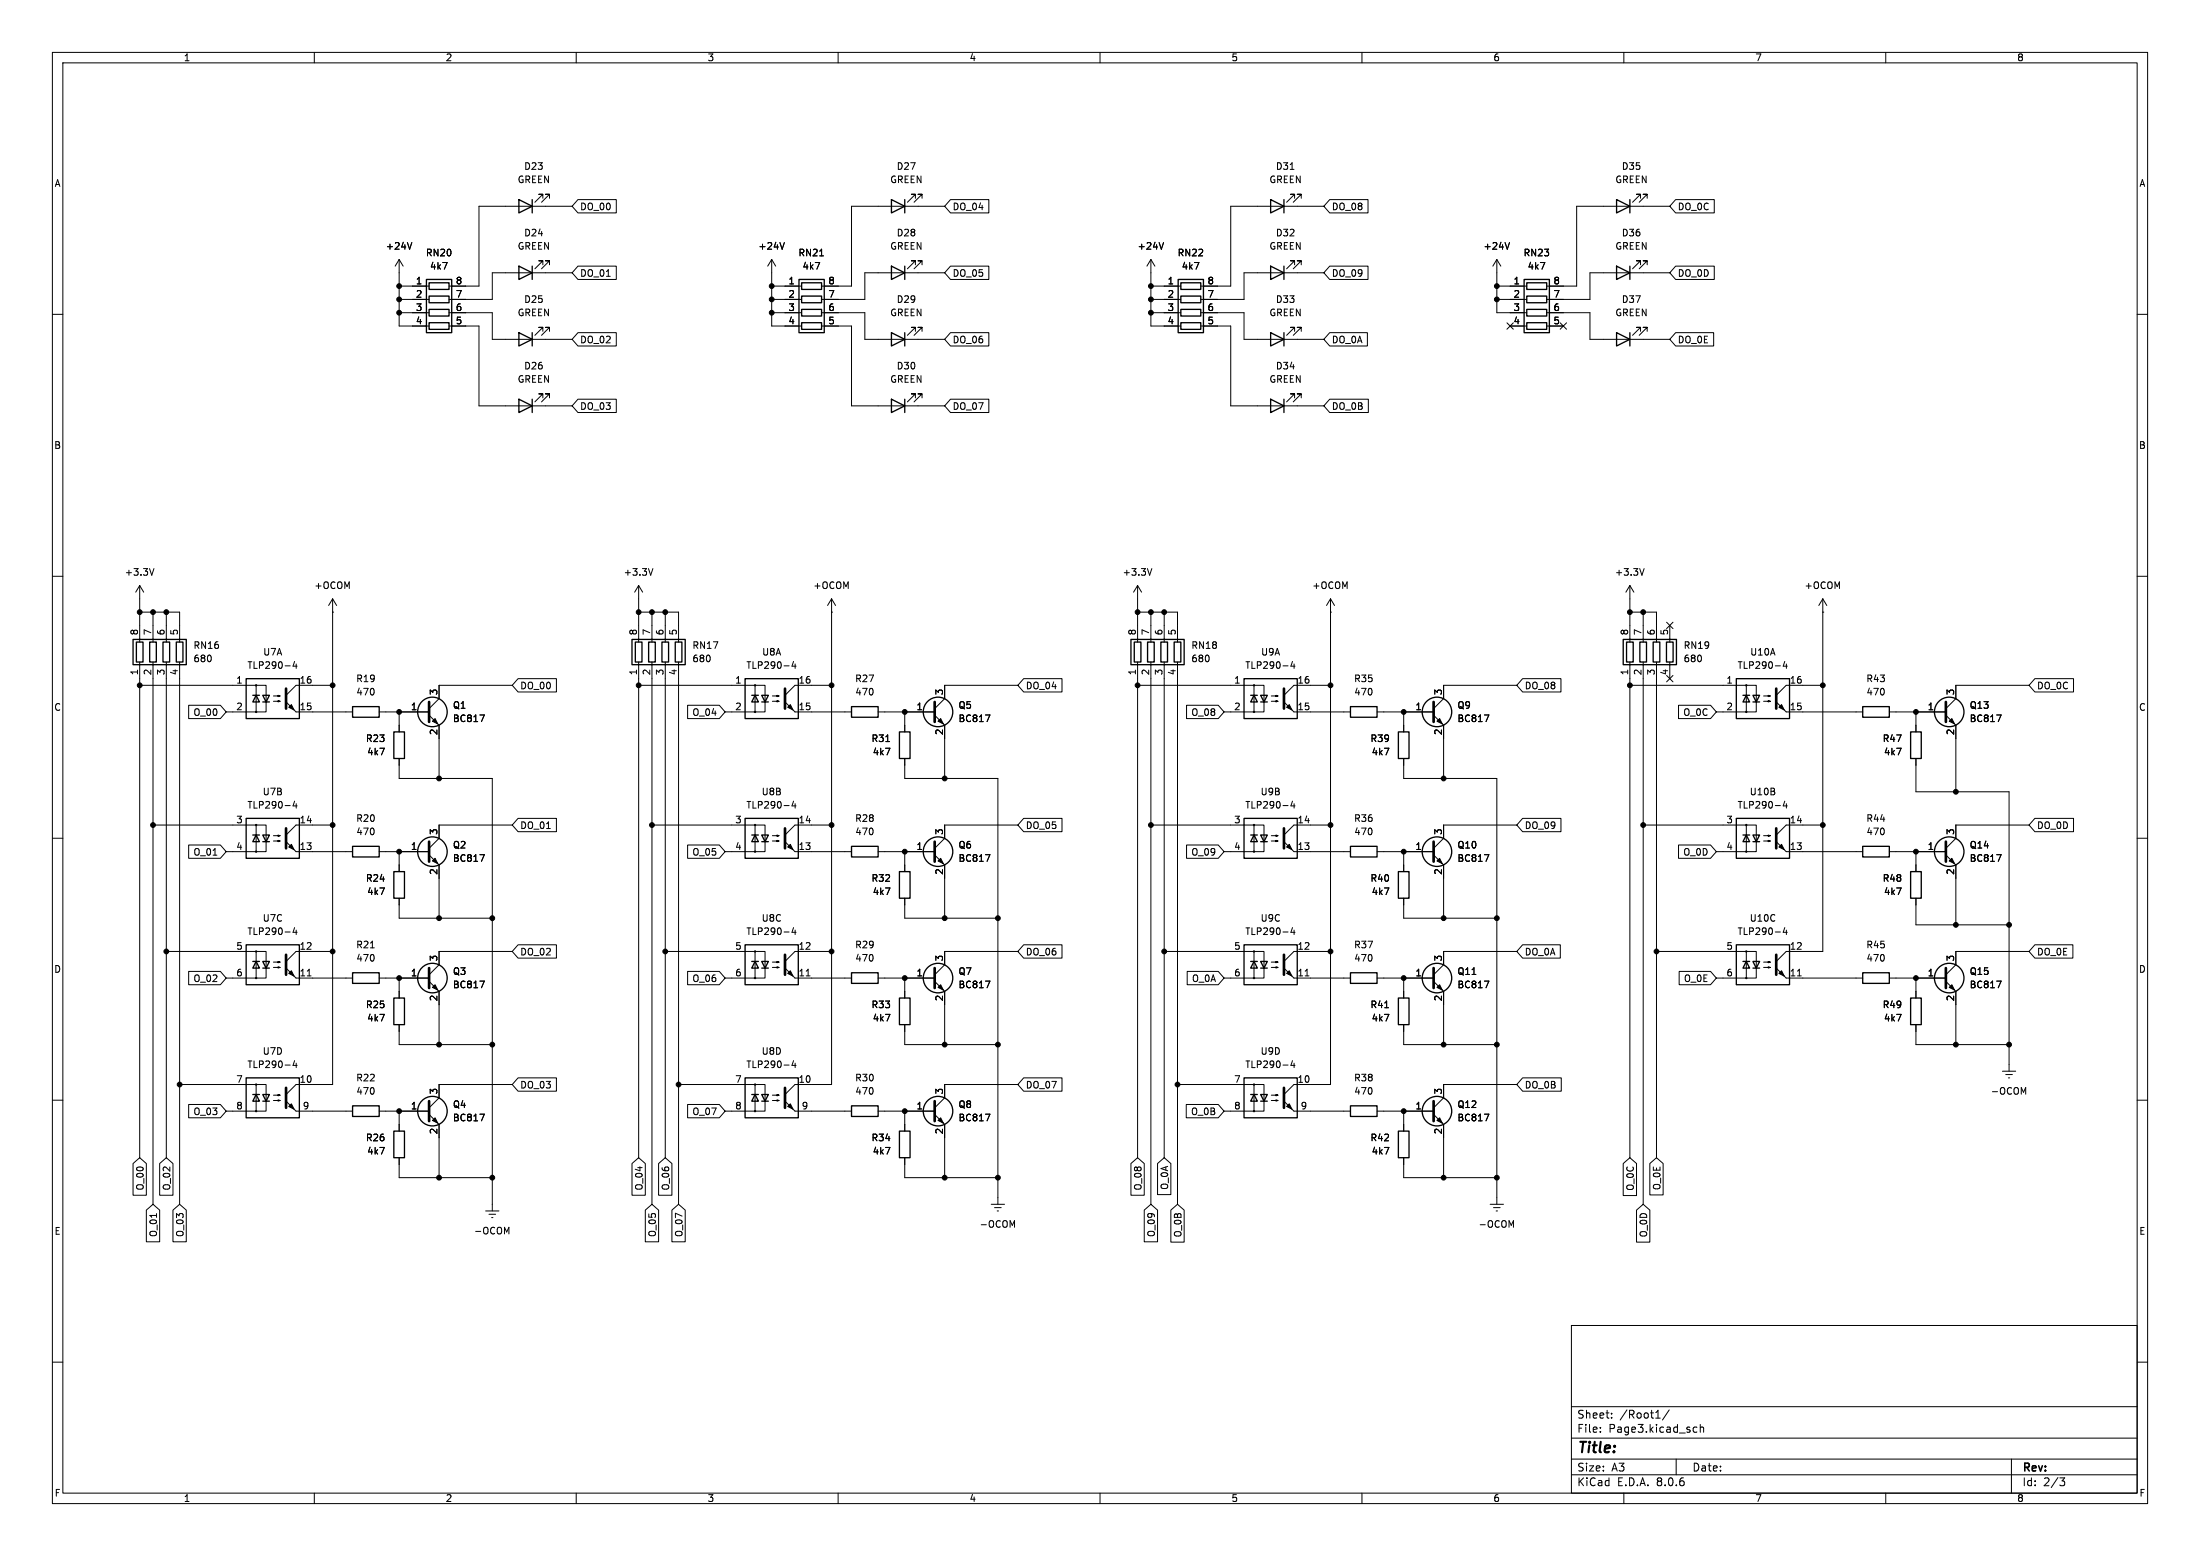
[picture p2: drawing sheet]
<svg xmlns="http://www.w3.org/2000/svg" width="420mm" height="297mm" viewBox="0 0 420 297" stroke-linecap="round" stroke-linejoin="round" font-family="sans-serif">
<g fill="none" stroke="#000" stroke-width=".19">
<path d="M10 10h400v277h-400zM12 12h396v273h-396zM60 10v2M110 10v2M160 10v2M210 10v2M260 10v2M310 10v2M360 10v2M103.6 37.8v-.7h-.7h.7l-1.5 1.5M104.9 37.8v-.7h-.8h.8l-1.5 1.5M109.2 39.4h-17.8v15.2h-5.7"/>
<path d="M110.3 38.1h7.4v2.5h-7.4l-1.1-1.2zM174.8 37.8v-.7h-.8h.8l-1.6 1.5M176 37.8v-.7h-.7h.7l-1.5 1.5M180.3 39.4h-17.7v15.2h-5.8M181.5 38.1h7.3v2.5h-7.3l-1.2-1.2zM246.3 32.3h.7M247.1 37.8v-.7h-.7h.7l-1.5 1.5M248.4 37.8v-.7h-.8h.8l-1.5 1.5M252.7 39.4h-17.8v15.2h-5.7M253.8 38.1h7.4v2.5h-7.4l-1.1-1.2zM313.2 37.8v-.7h-.8h.8l-1.5 1.5M314.5 37.8v-.7h-.8h.8l-1.6 1.5"/>
<path d="M318.8 39.4h-17.8v15.2h-5.7M319.9 38.1h7.4v2.5h-7.4l-1.1-1.2zM10 60h2M76.2 49.5v12.7h5.7M76.2 54.6h5.7M76.2 57.2h5.7M76.2 59.7h5.7M76.2 49.5l-.8 1.3M76.2 49.5l.8 1.3M78.6 46.3l-.4 1.3M85.7 59.7h8.3v5.1h15.2M103.6 50.5v-.7h-.7h.7l-1.5 1.5"/>
<path d="M104.9 50.5v-.7h-.8h.8l-1.5 1.5M109.2 52.1h-15.2v5.1h-8.3M110.3 50.8h7.4v2.5h-7.4l-1.1-1.2zM147.3 54.6h5.7M147.3 57.2h5.7M147.3 59.7h5.7M147.3 49.5v12.7h5.7M147.3 49.5l-.7 1.3M147.3 49.5l.8 1.3M149.7 46.3l-.4 1.3M156.5 48.8h.7M156.8 59.7h8.3v5.1h15.2"/>
<path d="M174.8 50.5v-.7h-.8h.8l-1.6 1.5M176 50.5v-.7h-.7h.7l-1.5 1.5M180.3 52.1h-15.2v5.1h-8.3M181.5 50.8h7.3v2.5h-7.3l-1.2-1.2zM219.7 54.6h5.7M219.7 57.2h5.7M219.7 59.7h5.7M219.7 49.5v12.7h5.7M219.7 49.5l-.8 1.3M219.7 49.5l.8 1.3M222.1 46.3l-.4 1.3M229.2 59.7h8.3v5.1h15.2"/>
<path d="M247.1 50.5v-.7h-.7h.7l-1.5 1.5M248.4 50.5v-.7h-.8h.8l-1.5 1.5M252.7 52.1h-15.2v5.1h-8.3M253.8 50.8h7.4v2.5h-7.4l-1.1-1.2zM285.7 49.5v10.2h5.8M285.7 54.6h5.8M285.7 57.2h5.8M285.7 49.5l-.7 1.3M285.7 49.5l.8 1.3M288.2 46.3l-.5 1.3M295.3 59.7h8.2v5.1h15.3M313.2 50.5v-.7h-.8h.8l-1.5 1.5"/>
<path d="M314.5 50.5v-.7h-.8h.8l-1.6 1.5M318.8 52.1h-15.3v5.1h-8.2M319.9 50.8h7.4v2.5h-7.4l-1.1-1.2zM408 60h2M85.7 62.2h5.7v15.3h17.8M103.6 63.2v-.7h-.7h.7l-1.5 1.5M103.6 75.9v-.7h-.7h.7l-1.5 1.5M104.9 63.2v-.7h-.8h.8l-1.5 1.5M104.9 75.9v-.7h-.8h.8l-1.5 1.5M110.3 76.2h7.4v2.5h-7.4l-1.1-1.2zM110.3 63.5h7.4v2.5h-7.4l-1.1-1.2zM156.8 62.2h5.8v15.3h17.7"/>
<path d="M174.8 63.2v-.7h-.8h.8l-1.6 1.5M174.8 75.9v-.7h-.8h.8l-1.6 1.5M176 63.2v-.7h-.7h.7l-1.5 1.5M176 75.9v-.7h-.7h.7l-1.5 1.5M181.5 63.5h7.3v2.5h-7.3l-1.2-1.2zM181.5 76.2h7.3v2.5h-7.3l-1.2-1.2zM229.2 62.2h5.7v15.3h17.8M247.1 63.2v-.7h-.7h.7l-1.5 1.5M247.1 75.9v-.7h-.7h.7l-1.5 1.5M248.4 63.2v-.7h-.8h.8l-1.5 1.5M248.4 75.9v-.7h-.8h.8l-1.5 1.5M253.8 63.5h7.2v2.5h-7.2l-1.1-1.2z"/>
<path d="M253.8 76.2h7.4v2.5h-7.4l-1.1-1.2zM287.7 61.6l1.2 1.2M288.3 62.2h3.2M288.9 61.6l-1.2 1.2M295.3 62.2h3.1M297.8 61.6l1.3 1.2M299.1 61.6l-1.3 1.2M313.2 63.2v-.7h-.8h.8l-1.5 1.5M314.5 63.2v-.7h-.8h.8l-1.6 1.5M319.9 63.5h7.2v2.5h-7.2l-1.1-1.2zM10 110h2M26.7 111.8v10.8"/>
<path d="M26.7 116.8h7.6v5.8M26.7 111.8l-.8 1.2M26.7 111.8l.7 1.2M29.2 116.8v5.8M29.4 108.5l-.4 1.3M31.7 116.8v5.8M63.5 116.8h.1M63.5 114.3v92.7h-7l-1.9 1.9M63.5 114.3l-.8 1.3M63.5 114.3l.8 1.3M121.9 111.8v10.8M121.9 116.8h7.6v5.8"/>
<path d="M121.9 111.8l-.7 1.2M121.9 111.8l.8 1.2M124.5 116.8v5.8M124.6 108.5l-.4 1.3M127 116.8v5.8M158.7 116.8h.1M158.7 114.3v92.7h-6.9l-1.9 1.9M158.7 114.3l-.7 1.3M158.7 114.3l.8 1.3M217.2 111.8l-.8 1.2M217.2 111.8v10.8M217.2 111.8l.7 1.2"/>
<path d="M217.2 116.8h7.6v5.8M219.7 116.8v5.8M219.9 108.5l-.4 1.3M222.2 116.8v5.8M254 116.8h.1M254 114.3v92.7h-7l-1.9 1.9M254 114.3l-.8 1.3M254 114.3l.8 1.3M311.1 111.8v10.8M311.1 116.8h5.1v5.8M311.1 111.8l-.7 1.2M311.1 111.8l.8 1.2"/>
<path d="M313.7 116.8v5.8M313.9 108.5l-.5 1.3M318.2 118.8l1.2 1.2M318.8 119.4v3.2M319.4 118.8l-1.2 1.2M348 116.8h.1M348 114.3v67.3h-7l-1.9 1.9M348 114.3l-.8 1.3M348 114.3l.7 1.3M408 110h2M26.7 130.8h24.1v5.1h-7.6M26.7 126.4v94.6"/>
<path d="M29.2 126.4v103.5M31.7 126.4v94.6M34.3 126.4v103.5M36 134.6h6.1l1.1 1.3-1.1 1.3h-6.1zM48.9 130.8v5.1M52.2 133.9h1.3l-.4 .1v-.3l.4 .2M52.2 132.8h1.3l-.4 .2v-.3l.4 .1M56.2 126.2l-.3 1h.8M56.5 135.9h10.8M56.5 126.7v.9M63.5 130.8h-7l-1.9 1.9M72.4 135.9h9.5"/>
<path d="M76.2 135.9v3.8M81.9 136.5l1.9 1.9v10.2M91.6 136.5h.9l-.6 1.2M97.8 130.8h-14v2.6l-1.9 1.9M98.9 129.5h7.3v2.6h-7.3l-1.1-1.3zM121.9 130.8h24.1v5.1h-7.6M121.9 126.4v94.6M124.5 126.4v103.5M127 126.4v94.6M129.5 126.4v103.5M131.3 134.6h6l1.1 1.3-1.1 1.3h-6zM144.1 130.8v5.1"/>
<path d="M147.4 133.9h1.3l-.4 .1v-.3l.4 .2M147.4 132.8h1.3l-.4 .2v-.3l.4 .1M151.5 126.2l-.3 1h.8M151.8 135.9h10.8M151.8 126.7v.9M158.7 130.8h-6.9l-1.9 1.9M167.6 135.9h10.8M172.7 135.9v3.8M178.4 136.5l1.9 1.9v10.2M188.1 136.5h.9l-.6 1.2M194.3 130.8h-14v2.6l-1.9 1.9M195.4 129.5h7.3v2.6h-7.3l-1.1-1.3z"/>
<path d="M217.2 130.8h24.1v5.1h-7.6M217.2 126.4v94.6M219.7 126.4v103.5M222.2 126.4v94.6M224.8 126.4v103.5M226.5 134.6h6.1l1.1 1.3-1.1 1.3h-6.1zM239.4 130.8v5.1M242.7 133.9h1.3l-.4 .1v-.3l.4 .2M242.7 132.8h1.3l-.4 .2v-.3l.4 .1M246.7 126.2l-.3 1h.8M247 135.9h10.8M247 126.7v.9"/>
<path d="M254 130.8h-7l-1.9 1.9M262.9 135.9h10.8M268 135.9v3.8M273.7 136.5l1.9 1.9v10.2M283.4 136.5h.8l-.5 1.2M289.6 130.8h-14v2.6l-1.9 1.9M290.7 129.5h7.3v2.6h-7.3l-1.1-1.3zM311.1 130.8h24.2v5.1h-7.6M311.1 126.4v94.6M313.7 126.4v103.5M316.2 126.4v94.6M318.2 128.9l1.2 1.2"/>
<path d="M318.8 126.4v3.1M319.4 128.9l-1.2 1.2M320.4 134.6h6.1l1.2 1.3-1.2 1.3h-6.1zM333.4 130.8v5.1M336.7 133.9h1.2l-.3 .1v-.3l.3 .2M336.7 132.8h1.2l-.3 .2v-.3l.3 .1M340.7 126.2l-.3 1h.8M341 135.9h14.6M341 126.7v.9M348 130.8h-7l-1.9 1.9M360.7 135.9h10.8M365.8 135.9v3.8"/>
<path d="M371.5 136.5l1.9 1.9v12.7M381.2 136.5h.8l-.5 1.2M387.3 130.8h-13.9v2.6l-1.9 1.9M388.5 129.5h7.3v2.6h-7.3l-1.2-1.3zM10 160h2M29.2 157.5h21.6v5.1h-7.6M48.9 157.5v5.1M52.2 159.5h1.3l-.4 .1v-.2l.4 .1M56.2 152.9l-.3 .9h.8M56.5 153.4v.8M63.5 157.5h-7l-1.9 1.9M76.2 144.8v3.8h17.8v82.5"/>
<path d="M97.8 157.5h-14v2.5l-1.9 1.9M98.9 156.2h7.3v2.6h-7.3l-1.1-1.3zM124.5 157.5h21.5v5.1h-7.6M144.1 157.5v5.1M147.4 159.5h1.3l-.4 .1v-.2l.4 .1M151.5 152.9l-.3 .9h.8M151.8 153.4v.8M158.7 157.5h-6.9l-1.9 1.9M169.1 141.5h.7M172.7 144.8v3.8h17.8v81.3M194.3 157.5h-14v2.5l-1.9 1.9M195.4 156.2h7.3v2.6h-7.3l-1.1-1.3z"/>
<path d="M219.7 157.5h21.6v5.1h-7.6M239.4 157.5v5.1M242.7 159.5h1.3l-.4 .1v-.2l.4 .1M246.7 152.9l-.3 .9h.8M247 153.4v.8M254 157.5h-7l-1.9 1.9M268 144.8v3.8h17.7v81.3M289.6 157.5h-14v2.5l-1.9 1.9M290.7 156.2h7.3v2.6h-7.3l-1.1-1.3zM313.7 157.5h21.6v5.1h-7.6M333.4 157.5v5.1M336.7 159.5h1.2l-.3 .1v-.2l.3 .1"/>
<path d="M340.7 152.9l-.3 .9h.8M341 153.4v.8M348 157.5h-7l-1.9 1.9M365.8 144.8v6.3h17.7v53.4M387.3 157.5h-13.9v2.5l-1.9 1.9M388.5 156.2h7.3v2.6h-7.3l-1.2-1.3zM408 160h2M36 161.3h6.1l1.1 1.3-1.1 1.2h-6.1zM52.2 160.5h1.3l-.4 .2v-.3l.4 .1M56.2 177l-.3 1h.8M56.5 162.6h10.8M56.5 177.5v.9"/>
<path d="M72.4 162.6h9.5M76.2 162.6v3.8M76.2 171.5v3.8h17.8M81.9 163.2l1.9 1.9v10.2M91.6 163.1h.9l-.6 1.3M131.3 161.3h6l1.1 1.3-1.1 1.2h-6zM147.4 160.5h1.3l-.4 .2v-.3l.4 .1M151.5 177l-.3 1h.8M151.8 162.6h10.8M151.8 177.5v.9M167.6 162.6h10.8M172.7 162.6v3.8"/>
<path d="M172.7 171.5v3.8h17.8M178.4 163.2l1.9 1.9v10.2M188.1 163.1h.9l-.6 1.3M226.5 161.3h6.1l1.1 1.3-1.1 1.2h-6.1zM242.7 160.5h1.3l-.4 .2v-.3l.4 .1M246.7 177l-.3 1h.8M247 162.6h10.8M247 177.5v.9M262.9 162.6h10.8M268 162.6v3.8M268 171.5v3.8h17.7M273.7 163.2l1.9 1.9v10.2"/>
<path d="M283.4 163.1h.8l-.5 1.3M320.4 161.3h6.1l1.2 1.3-1.2 1.2h-6.1zM336.7 160.5h1.2l-.3 .2v-.3l.3 .1M340.7 177l-.3 1h.8M341 162.6h14.6M341 177.5v.9M360.7 162.6h10.8M365.8 162.6v3.8M365.8 171.5v5h17.7M371.5 163.2l1.9 1.9v11.4M381.2 163.1h.8l-.5 1.3M31.7 181.6h19.1v5.1h-7.6"/>
<path d="M36 185.4h6.1l1.1 1.3-1.1 1.3h-6.1zM48.9 181.6v5.1M52.2 184.7h1.3l-.4 .1v-.3l.4 .2M52.2 183.6h1.3l-.4 .2v-.3l.4 .1M56.5 186.7h10.8M58.7 186.3h.7M63.5 181.6h-7l-1.9 1.9M70.7 180.9h.8M72.4 186.7h9.5M76.2 186.7v3.8M76.2 195.6v3.8h17.8M81.9 187.3l1.9 1.9v10.2"/>
<path d="M91.6 187.3h.9l-.6 1.2M97.8 181.6h-14v2.6l-1.9 1.9M98.9 180.3h7.3v2.6h-7.3l-1.1-1.3zM127 181.6h19v5.1h-7.6M131.3 185.4h6l1.1 1.3-1.1 1.3h-6zM144.1 181.6v5.1M147.4 184.7h1.3l-.4 .1v-.3l.4 .2M147.4 183.6h1.3l-.4 .2v-.3l.4 .1M151.8 186.7h10.8M153.9 186.3h.7M158.7 181.6h-6.9l-1.9 1.9M167.6 186.7h10.8"/>
<path d="M172.7 186.7v3.8M172.7 195.6v3.8h17.8M178.4 187.3l1.9 1.9v10.2M188.1 187.3h.9l-.6 1.2M194.3 181.6h-14v2.6l-1.9 1.9M195.4 180.3h7.3v2.6h-7.3l-1.1-1.3zM222.2 181.6h19.1v5.1h-7.6M226.6 185.4h6l1.1 1.3-1.1 1.3h-6zM239.4 181.6v5.1M242.7 184.7h1.3l-.4 .1v-.3l.4 .2M242.7 183.6h1.3l-.4 .2v-.3l.4 .1M247 186.7h10.8"/>
<path d="M249.2 186.3h.7M254 181.6h-7l-1.9 1.9M262.9 186.7h10.8M264.4 192.3h.7M268 186.7v3.8M268 195.6v3.8h17.7M273.7 187.3l1.9 1.9v10.2M283.4 187.3h.8l-.5 1.2M289.6 181.6h-14v2.6l-1.9 1.9M290.7 180.3h7.2v2.6h-7.2l-1.1-1.3zM316.2 181.6h19.1v5.1h-7.6M320.6 185.4h5.9l1.2 1.3-1.2 1.3h-5.9z"/>
<path d="M333.4 181.6v5.1M336.7 184.7h1.2l-.3 .1v-.3l.3 .2M336.7 183.6h1.2l-.3 .2v-.3l.3 .1M341 186.7h14.6M343.1 186.3h.8M360.7 186.7h10.8M365.8 186.7v3.8M365.8 195.6v3.8h17.7M371.5 187.3l1.9 1.9v10.2M381.2 187.3h.8l-.5 1.2M387.3 181.6h-13.9v2.6l-1.9 1.9M388.5 180.3h7.2v2.6h-7.2l-1.2-1.3z"/>
<path d="M10 210h2M34.3 207h16.5v5.1h-7.6M36 210.8h6.1l1.1 1.3-1.1 1.3h-6.1zM48.9 207v5.1M52.2 210.1h1.3l-.4 .1v-.3l.4 .2M52.2 209h1.3l-.4 .2v-.3l.4 .1M56.2 202.4l-.3 1h.8M56.5 212.1h10.8M56.5 202.9v.9M72.4 212.1h9.5M76.2 212.1v3.8M81.9 212.7l1.9 1.9v10.2"/>
<path d="M91.6 212.7h.9l-.6 1.2M97.8 207h-14v2.6l-1.9 1.9M98.9 205.7h7.3v2.6h-7.3l-1.1-1.3zM129.5 207h16.5v5.1h-7.6M131.3 210.8h6l1.1 1.3-1.1 1.3h-6zM144.1 207v5.1M147.4 210.1h1.3l-.4 .1v-.3l.4 .2M147.4 209h1.3l-.4 .2v-.3l.4 .1M151.5 202.4l-.3 1h.8M151.8 212.1h10.8M151.8 202.9v.9M167.6 212.1h10.8"/>
<path d="M172.7 212.1v3.8M178.4 212.7l1.9 1.9v10.2M188.1 212.7h.9l-.6 1.2M194.3 207h-14v2.6l-1.9 1.9M195.4 205.7h7.3v2.6h-7.3l-1.1-1.3zM224.8 207h16.5v5.1h-7.6M226.5 210.8h6.1l1.1 1.3-1.1 1.3h-6.1zM239.4 207v5.1M242.7 210.1h1.3l-.4 .1v-.3l.4 .2M242.7 209h1.3l-.4 .2v-.3l.4 .1M246.7 202.4l-.3 1h.8M247 212.1h10.8"/>
<path d="M247 202.9v.9M262.9 212.1h10.8M268 212.1v3.8M273.7 212.7l1.9 1.9v10.2M283.4 212.7h.8l-.5 1.2M289.6 207h-14v2.6l-1.9 1.9M290.7 205.7h7.4v2.6h-7.4l-1.1-1.3zM382.3 204.5h2.5M382.9 205.1h1.3M383.4 205.7h.3M386.3 208.5l.4-.9v1.3M408 210h2"/>
<path d="M25.4 222.1l1.3-1.1 1.2 1.1v6h-2.5zM27.9 231l1.3-1.1 1.3 1.1v6h-2.6zM30.5 222.1l1.2-1.1 1.3 1.1v6h-2.5zM33 231l1.3-1.1 1.3 1.1v6h-2.6zM76.2 221v3.8h17.8M92.7 231.1h2.5M93.3 231.8h1.3M93.9 232.4h.2M96.7 235.2l.5-.9v1.2M120.6 222.1l1.3-1.1 1.3 1.1v6h-2.6zM123.2 231l1.3-1.1 1.2 1.1v6h-2.5zM125.7 222.1l1.3-1.1 1.3 1.1v6h-2.6z"/>
<path d="M128.3 231l1.2-1.1 1.3 1.1v6h-2.5zM172.7 221v3.8h17.8M189.2 229.9h2.6M189.9 230.5h1.2M190.4 231.1h.2M193.3 233.9l.4-.9v1.3M215.9 222.1l1.3-1.1 1.2 1.1v6h-2.5zM218.4 231l1.3-1.1 1.3 1.1v6h-2.6zM221 222.1l1.2-1.1 1.3 1.1v5.9h-2.5zM223.5 231l1.3-1.1 1.3 1.1v6.1h-2.6zM268 221v3.8h17.7M284.5 229.9h2.5"/>
<path d="M285.1 230.5h1.3M285.6 231.1h.3M288.5 233.9l.4-.9v1.3M309.9 222.1l1.2-1.1 1.3 1.1v6.1h-2.5zM312.4 231l1.3-1.1 1.3 1.1v6.1h-2.6zM315 222.1l1.2-1.1 1.3 1.1v6h-2.5zM10 260h2M300 253h108v32h-108zM408 260h2M300 278.5h108M300 274.5h108M300 268.5h108"/>
<path d="M305.5 273.2v.2M305.5 272.5v.1M307.7 270.5v.2M307.7 269.8v.1M316.1 270.7h.8M318.7 269.1l-1.3 1.9M320 278.5v3M323.5 272.4l.4 .1M323.9 273.3l-.4 .1M324.6 272.5l.2-.1 .4 .1v.9M324.6 271.9v1.5M384 278.5v6.5"/>
<path d="M60 285v2M110 285v2M160 285v2M210 285v2M260 285v2M300 281.5h108M310 285v2M360 285v2M393.2 282.1h1l-.5 .6 .4 .1 .1 .5-.3 .3h-.5"/>
<circle cx="48.9" cy="135.9" r=".13"/>
<circle cx="48.9" cy="130.8" r=".13"/>
<circle cx="144.1" cy="135.9" r=".13"/>
<circle cx="144.1" cy="130.8" r=".13"/>
<circle cx="239.4" cy="130.8" r=".13"/>
<circle cx="239.4" cy="135.9" r=".13"/>
<circle cx="333.4" cy="135.9" r=".13"/>
<circle cx="333.4" cy="130.8" r=".13"/>
<circle cx="48.9" cy="157.5" r=".13"/>
<circle cx="144.1" cy="157.5" r=".13"/>
<circle cx="239.4" cy="157.5" r=".13"/>
<circle cx="333.4" cy="157.5" r=".13"/>
<circle cx="48.9" cy="162.6" r=".13"/>
<circle cx="144.1" cy="162.6" r=".13"/>
<circle cx="239.4" cy="162.6" r=".13"/>
<circle cx="333.4" cy="162.6" r=".13"/>
<circle cx="48.9" cy="186.7" r=".13"/>
<circle cx="48.9" cy="181.6" r=".13"/>
<circle cx="144.1" cy="181.6" r=".13"/>
<circle cx="144.1" cy="186.7" r=".13"/>
<circle cx="239.4" cy="186.7" r=".13"/>
<circle cx="239.4" cy="181.6" r=".13"/>
<circle cx="333.4" cy="186.7" r=".13"/>
<circle cx="333.4" cy="181.6" r=".13"/>
<circle cx="48.9" cy="207" r=".13"/>
<circle cx="48.9" cy="212.1" r=".13"/>
<circle cx="144.1" cy="212.1" r=".13"/>
<circle cx="144.1" cy="207" r=".13"/>
<circle cx="239.4" cy="212.1" r=".13"/>
<circle cx="239.4" cy="207" r=".13"/>
</g>
<g fill="none" stroke="#000" stroke-width=".25">
<path d="M99.1 38.1l2.5 1.3-2.5 1.2zM101.6 38.1v2.5M170.2 38.1l2.5 1.3-2.5 1.2zM172.7 38.1v2.5M242.6 38.1l2.5 1.3-2.5 1.2zM245.1 38.1v2.5M308.6 38.1l2.5 1.3-2.5 1.2zM311.1 38.1v2.5M81.4 53.3h4.8v10.2h-4.8zM81.9 54h3.8v1.2h-3.8zM81.9 56.5h3.8v1.3h-3.8zM81.9 59.1h3.8v1.2h-3.8z"/>
<path d="M99.1 50.8l2.5 1.3-2.5 1.2zM101.6 50.8v2.5M152.5 53.3h4.9v10.2h-4.9zM153 54h3.8v1.2h-3.8zM153 56.5h3.8v1.3h-3.8zM153 59.1h3.8v1.2h-3.8zM170.2 50.8l2.5 1.3-2.5 1.2zM172.7 50.8v2.5M224.9 53.3h4.8v10.2h-4.8zM225.4 54h3.8v1.2h-3.8zM225.4 56.5h3.8v1.3h-3.8zM225.4 59.1h3.8v1.2h-3.8z"/>
<path d="M242.6 50.8l2.5 1.3-2.5 1.2zM245.1 50.8v2.5M291 53.3h4.8v10.2h-4.8zM291.5 54h3.8v1.2h-3.8zM291.5 56.5h3.8v1.3h-3.8zM291.5 59.1h3.8v1.2h-3.8zM308.6 50.8l2.5 1.3-2.5 1.2zM311.1 50.8v2.5M81.9 61.6h3.8v1.3h-3.8zM99.1 63.5l2.5 1.3-2.5 1.2zM99.1 76.2l2.5 1.3-2.5 1.2zM101.6 63.5v2.5"/>
<path d="M101.6 76.2v2.5M153 61.6h3.8v1.3h-3.8zM170.2 63.5l2.5 1.3-2.5 1.2zM170.2 76.2l2.5 1.3-2.5 1.2zM172.7 63.5v2.5M172.7 76.2v2.5M225.4 61.6h3.8v1.3h-3.8zM242.6 63.5l2.5 1.3-2.5 1.2zM242.6 76.2l2.5 1.3-2.5 1.2zM245.1 63.5v2.5M245.1 76.2v2.5M291.5 61.6h3.8v1.3h-3.8z"/>
<path d="M308.6 63.5l2.5 1.3-2.5 1.2zM311.1 63.5v2.5M25.4 122h10.2v4.9h-10.2zM26 122.6h1.3v3.8h-1.3zM28.6 122.6h1.2v3.8h-1.2zM31.1 122.6h1.3v3.8h-1.3zM33.7 122.6h1.2v3.8h-1.2zM47 129.5h10.1v7.7h-10.1zM48.3 132.7h1.2M48.9 132.7l.6 1.3h-1.2zM50.2 132.7h1.2l-.6 1.3zM50.2 134h1.2"/>
<path d="M67.3 134.9h5.1v2h-5.1zM75.2 139.7h2v5.1h-2zM120.6 122h10.2v4.9h-10.2zM121.3 122.6h1.3v3.8h-1.3zM123.8 122.6h1.3v3.8h-1.3zM126.4 122.6h1.2v3.8h-1.2zM128.9 122.6h1.3v3.8h-1.3zM142.2 129.5h10.2v7.7h-10.2zM143.5 132.7h1.3M144.1 132.7l.7 1.3h-1.3zM145.4 132.7h1.3l-.7 1.3zM145.4 134h1.3"/>
<path d="M162.6 134.9h5v2h-5zM171.7 139.7h2v5.1h-2zM215.9 122h10.2v4.9h-10.2zM216.5 122.6h1.3v3.8h-1.3zM219.1 122.6h1.2v3.8h-1.2zM221.6 122.6h1.3v3.8h-1.3zM224.2 122.6h1.2v3.8h-1.2zM237.5 129.5h10.1v7.7h-10.1zM238.8 132.7h1.2M239.4 132.7l.6 1.3h-1.2zM240.7 132.7h1.2l-.6 1.3zM240.7 134h1.2"/>
<path d="M257.8 134.9h5.1v2h-5.1zM267 139.7h2v5.1h-2zM309.9 122h10.1v4.9h-10.1zM310.5 122.6h1.3v3.8h-1.3zM313.1 122.6h1.2v3.8h-1.2zM315.6 122.6h1.3v3.8h-1.3zM318.1 122.6h1.3v3.8h-1.3zM331.5 129.5h10.1v7.7h-10.1zM332.7 132.7h1.3M333.4 132.7l.6 1.3h-1.3zM334.6 132.7h1.3l-.6 1.3zM334.6 134h1.3"/>
<path d="M355.6 134.9h5.1v2h-5.1zM364.7 139.7h2.1v5.1h-2.1zM47 156.2h10.1v7.6h-10.1zM48.3 159.4h1.2M48.9 159.4l.6 1.3h-1.2zM50.2 159.4h1.2l-.6 1.3zM142.2 156.2h10.2v7.6h-10.2zM143.5 159.4h1.3M144.1 159.4l.7 1.3h-1.3zM145.4 159.4h1.3l-.7 1.3zM237.5 156.2h10.1v7.6h-10.1zM238.8 159.4h1.2"/>
<path d="M239.4 159.4l.6 1.3h-1.2zM240.7 159.4h1.2l-.6 1.3zM331.5 156.2h10.1v7.6h-10.1zM332.7 159.4h1.3M333.4 159.4l.6 1.3h-1.3zM334.6 159.4h1.3l-.6 1.3zM50.2 160.7h1.2M67.3 161.5h5.1v2.1h-5.1zM75.2 166.4h2v5.1h-2zM145.4 160.7h1.3M162.6 161.5h5v2.1h-5zM171.7 166.4h2v5.1h-2z"/>
<path d="M240.7 160.7h1.2M257.8 161.5h5.1v2.1h-5.1zM267 166.4h2v5.1h-2zM334.6 160.7h1.3M355.6 161.5h5.1v2.1h-5.1zM364.7 166.4h2.1v5.1h-2.1zM47 180.3h10.1v7.7h-10.1zM48.3 183.5h1.2M48.9 183.5l.6 1.3h-1.2zM50.2 183.5h1.2l-.6 1.3zM50.2 184.8h1.2M67.3 185.7h5.1v2h-5.1z"/>
<path d="M75.2 190.5h2v5.1h-2zM142.2 180.3h10.2v7.7h-10.2zM143.5 183.5h1.3M144.1 183.5l.7 1.3h-1.3zM145.4 183.5h1.3l-.7 1.3zM145.4 184.8h1.3M162.6 185.7h5v2h-5zM171.7 190.5h2v5.1h-2zM237.5 180.3h10.1v7.7h-10.1zM238.8 183.5h1.2M239.4 183.5l.6 1.3h-1.2zM240.7 183.5h1.2l-.6 1.3z"/>
<path d="M240.7 184.8h1.2M257.8 185.7h5.1v2h-5.1zM267 190.5h2v5.1h-2zM331.5 180.3h10.1v7.7h-10.1zM332.7 183.5h1.3M333.4 183.5l.6 1.3h-1.3zM334.6 183.5h1.3l-.6 1.3zM334.6 184.8h1.3M355.6 185.7h5.1v2h-5.1zM364.7 190.5h2.1v5.1h-2.1zM47 205.7h10.1v7.7h-10.1zM48.3 208.9h1.2"/>
<path d="M48.9 208.9l.6 1.3h-1.2zM50.2 208.9h1.2l-.6 1.3zM50.2 210.2h1.2M67.3 211.1h5.1v2h-5.1zM75.2 215.9h2v5.1h-2zM142.2 205.7h10.2v7.7h-10.2zM143.5 208.9h1.3M144.1 208.9l.7 1.3h-1.3zM145.4 208.9h1.3l-.7 1.3zM145.4 210.2h1.3M162.6 211.1h5v2h-5zM171.7 215.9h2v5.1h-2z"/>
<path d="M237.5 205.7h10.1v7.7h-10.1zM238.8 208.9h1.2M239.4 208.9l.6 1.3h-1.2zM240.7 208.9h1.2l-.6 1.3zM240.7 210.2h1.2M257.8 211.1h5.1v2h-5.1zM267 215.9h2v5.1h-2z"/>
<circle cx="82.5" cy="135.9" r="2.82"/>
<circle cx="179.1" cy="135.9" r="2.82"/>
<circle cx="274.3" cy="135.9" r="2.82"/>
<circle cx="372.1" cy="135.9" r="2.82"/>
<circle cx="82.5" cy="162.6" r="2.82"/>
<circle cx="179.1" cy="162.6" r="2.82"/>
<circle cx="274.3" cy="162.6" r="2.82"/>
<circle cx="372.1" cy="162.6" r="2.82"/>
<circle cx="82.5" cy="186.7" r="2.82"/>
<circle cx="179.1" cy="186.7" r="2.82"/>
<circle cx="274.3" cy="186.7" r="2.82"/>
<circle cx="372.1" cy="186.7" r="2.82"/>
<circle cx="82.5" cy="212.1" r="2.82"/>
<circle cx="179.1" cy="212.1" r="2.82"/>
<circle cx="274.3" cy="212.1" r="2.82"/>
</g>
<g fill="none" stroke="#000" stroke-width=".51">
<path d="M54.6 131.4v3.9M81.9 134v3.8M149.9 131.4v3.9M178.4 134v3.8M245.1 131.4v3.9M273.7 134v3.8M339.1 131.4v3.9M371.5 134v3.8M54.6 158.1v3.8M149.9 158.1v3.8M245.1 158.1v3.8M339.1 158.1v3.8"/>
<path d="M81.9 160.7v3.8M178.4 160.7v3.8M273.7 160.7v3.8M371.5 160.7v3.8M54.6 182.2v3.9M81.9 184.8v3.8M149.9 182.2v3.9M178.4 184.8v3.8M245.1 182.2v3.9M273.7 184.8v3.8M339.1 182.2v3.9M371.5 184.8v3.8"/>
<path d="M54.6 207.6v3.9M81.9 210.2v3.8M149.9 207.6v3.9M178.4 210.2v3.8M245.1 207.6v3.9M273.7 210.2v3.8"/>
</g>
<g fill="#000" stroke="#000" stroke-width=".19">
<path d="M55.1 135l.5-.5 .5 1zM54.6 134l1.9 1.9zM82.5 137.7l.6-.5 .5 1zM150.4 135l.5-.5 .5 1zM149.9 134l1.9 1.9zM179.1 137.7l.5-.5 .5 1zM245.6 135l.5-.5 .5 1zM245.1 134l1.9 1.9zM274.3 137.7l.5-.5 .5 1zM339.6 135l.5-.5 .5 1zM339.1 134l1.9 1.9zM372.1 137.7l.5-.5 .5 1z"/>
<path d="M55.1 161.7l.5-.5 .5 1zM54.6 160.7l1.9 1.9zM82.5 164.3l.6-.5 .5 1zM150.4 161.7l.5-.5 .5 1zM149.9 160.7l1.9 1.9zM179.1 164.3l.5-.5 .5 1zM245.6 161.7l.5-.5 .5 1zM245.1 160.7l1.9 1.9zM274.3 164.3l.5-.5 .5 1zM339.6 161.7l.5-.5 .5 1zM339.1 160.7l1.9 1.9zM372.1 164.3l.5-.5 .5 1z"/>
<path d="M55.1 185.8l.5-.5 .5 1zM54.6 184.8l1.9 1.9zM82.5 188.5l.6-.5 .5 1zM150.4 185.8l.5-.5 .5 1zM149.9 184.8l1.9 1.9zM179.1 188.5l.5-.5 .5 1zM245.6 185.8l.5-.5 .5 1zM245.1 184.8l1.9 1.9zM274.3 188.5l.5-.5 .5 1zM339.6 185.8l.5-.5 .5 1zM339.1 184.8l1.9 1.9zM372.1 188.5l.5-.5 .5 1z"/>
<path d="M55.1 211.2l.5-.5 .5 1zM54.6 210.2l1.9 1.9zM82.5 213.9l.6-.5 .5 1zM150.4 211.2l.5-.5 .5 1zM149.9 210.2l1.9 1.9zM179.1 213.9l.5-.5 .5 1zM245.6 211.2l.5-.5 .5 1zM245.1 210.2l1.9 1.9zM274.3 213.9l.5-.5 .5 1z"/>
<circle cx="76.2" cy="54.6" r=".46"/>
<circle cx="76.2" cy="57.2" r=".46"/>
<circle cx="76.2" cy="59.7" r=".46"/>
<circle cx="147.3" cy="59.7" r=".46"/>
<circle cx="147.3" cy="57.2" r=".46"/>
<circle cx="147.3" cy="54.6" r=".46"/>
<circle cx="219.7" cy="57.2" r=".46"/>
<circle cx="219.7" cy="54.6" r=".46"/>
<circle cx="219.7" cy="59.7" r=".46"/>
<circle cx="285.7" cy="57.2" r=".46"/>
<circle cx="285.7" cy="54.6" r=".46"/>
<circle cx="26.7" cy="116.8" r=".46"/>
<circle cx="29.2" cy="116.8" r=".46"/>
<circle cx="31.7" cy="116.8" r=".46"/>
<circle cx="121.9" cy="116.8" r=".46"/>
<circle cx="124.5" cy="116.8" r=".46"/>
<circle cx="127" cy="116.8" r=".46"/>
<circle cx="217.2" cy="116.8" r=".46"/>
<circle cx="219.7" cy="116.8" r=".46"/>
<circle cx="222.2" cy="116.8" r=".46"/>
<circle cx="311.1" cy="116.8" r=".46"/>
<circle cx="313.7" cy="116.8" r=".46"/>
<circle cx="26.7" cy="130.8" r=".46"/>
<circle cx="63.5" cy="130.8" r=".46"/>
<circle cx="76.2" cy="135.9" r=".46"/>
<circle cx="121.9" cy="130.8" r=".46"/>
<circle cx="158.7" cy="130.8" r=".46"/>
<circle cx="172.7" cy="135.9" r=".46"/>
<circle cx="217.2" cy="130.8" r=".46"/>
<circle cx="254" cy="130.8" r=".46"/>
<circle cx="268" cy="135.9" r=".46"/>
<circle cx="311.1" cy="130.8" r=".46"/>
<circle cx="348" cy="130.8" r=".46"/>
<circle cx="365.8" cy="135.9" r=".46"/>
<circle cx="29.2" cy="157.5" r=".46"/>
<circle cx="63.5" cy="157.5" r=".46"/>
<circle cx="83.8" cy="148.6" r=".46"/>
<circle cx="124.5" cy="157.5" r=".46"/>
<circle cx="158.7" cy="157.5" r=".46"/>
<circle cx="180.3" cy="148.6" r=".46"/>
<circle cx="219.7" cy="157.5" r=".46"/>
<circle cx="254" cy="157.5" r=".46"/>
<circle cx="275.6" cy="148.6" r=".46"/>
<circle cx="313.7" cy="157.5" r=".46"/>
<circle cx="348" cy="157.5" r=".46"/>
<circle cx="373.4" cy="151.1" r=".46"/>
<circle cx="76.2" cy="162.6" r=".46"/>
<circle cx="83.8" cy="175.3" r=".46"/>
<circle cx="94" cy="175.3" r=".46"/>
<circle cx="172.7" cy="162.6" r=".46"/>
<circle cx="180.3" cy="175.3" r=".46"/>
<circle cx="190.5" cy="175.3" r=".46"/>
<circle cx="268" cy="162.6" r=".46"/>
<circle cx="275.6" cy="175.3" r=".46"/>
<circle cx="285.7" cy="175.3" r=".46"/>
<circle cx="365.8" cy="162.6" r=".46"/>
<circle cx="373.4" cy="176.5" r=".46"/>
<circle cx="383.5" cy="176.5" r=".46"/>
<circle cx="31.7" cy="181.6" r=".46"/>
<circle cx="63.5" cy="181.6" r=".46"/>
<circle cx="76.2" cy="186.7" r=".46"/>
<circle cx="83.8" cy="199.4" r=".46"/>
<circle cx="94" cy="199.4" r=".46"/>
<circle cx="127" cy="181.6" r=".46"/>
<circle cx="158.7" cy="181.6" r=".46"/>
<circle cx="172.7" cy="186.7" r=".46"/>
<circle cx="180.3" cy="199.4" r=".46"/>
<circle cx="190.5" cy="199.4" r=".46"/>
<circle cx="222.2" cy="181.6" r=".46"/>
<circle cx="254" cy="181.6" r=".46"/>
<circle cx="268" cy="186.7" r=".46"/>
<circle cx="275.6" cy="199.4" r=".46"/>
<circle cx="285.7" cy="199.4" r=".46"/>
<circle cx="316.2" cy="181.6" r=".46"/>
<circle cx="365.8" cy="186.7" r=".46"/>
<circle cx="373.4" cy="199.4" r=".46"/>
<circle cx="383.5" cy="199.4" r=".46"/>
<circle cx="34.3" cy="207" r=".46"/>
<circle cx="76.2" cy="212.1" r=".46"/>
<circle cx="129.5" cy="207" r=".46"/>
<circle cx="172.7" cy="212.1" r=".46"/>
<circle cx="224.8" cy="207" r=".46"/>
<circle cx="268" cy="212.1" r=".46"/>
<circle cx="83.8" cy="224.8" r=".46"/>
<circle cx="94" cy="224.8" r=".46"/>
<circle cx="180.3" cy="224.8" r=".46"/>
<circle cx="190.5" cy="224.8" r=".46"/>
<circle cx="275.6" cy="224.8" r=".46"/>
<circle cx="285.7" cy="224.8" r=".46"/>
</g>
<text font-size="2.8" x="301" y="277.9">Title:</text>
<g font-size="2.1">
<text x="301" y="273.7">File:</text>
<text x="301" y="271">Sheet:</text>
<text x="307.1" y="273.7">Page3.kicad_sch</text>
<text x="309.2" y="271">/Root1/</text>
<text x="301" y="281.1">Size:</text>
<text x="307.6" y="281.1">A3</text>
<text x="323" y="281.1">Date:</text>
<text x="386" y="281.3">Rev:</text>
<text x="301" y="283.9">KiCad</text>
<text x="308.7" y="283.9">E.D.A.</text>
<text x="316.3" y="283.9">8.0.6</text>
<text x="386" y="283.9">Id:</text>
<text x="390.1" y="283.9">2/3</text>
</g>
<g font-size="1.8">
<text x="35" y="11.9">1</text>
<text x="85" y="11.9">2</text>
<text x="135" y="11.9">3</text>
<text x="185" y="11.9">4</text>
<text x="235" y="11.9">5</text>
<text x="285" y="11.9">6</text>
<text x="335" y="11.9">7</text>
<text x="385" y="11.9">8</text>
<text x="10.3" y="35.9">A</text>
<text x="98.7" y="35.2">GREEN</text>
<text x="100" y="32.6">D23</text>
<text x="169.9" y="35.2">GREEN</text>
<text x="171.1" y="32.6">D27</text>
<text x="242.2" y="35.2">GREEN</text>
<text x="243.5" y="32.6">D31</text>
<text x="308.3" y="35.2">GREEN</text>
<text x="309.5" y="32.6">D35</text>
<text x="408.3" y="35.9">A</text>
<text x="110.6" y="40.3">DO_00</text>
<text x="181.8" y="40.3">DO_04</text>
<text x="254.2" y="40.3">DO_08</text>
<text x="320.2" y="40.3">DO_0C</text>
<text x="73.6" y="47.9">+24V</text>
<text x="98.7" y="47.9">GREEN</text>
<text x="100" y="45.3">D24</text>
<text x="144.7" y="47.9">+24V</text>
<text x="169.9" y="47.9">GREEN</text>
<text x="171.1" y="45.3">D28</text>
<text x="217.1" y="47.9">+24V</text>
<text x="242.2" y="47.9">GREEN</text>
<text x="243.5" y="45.3">D32</text>
<text x="283.1" y="47.9">+24V</text>
<text x="308.3" y="47.9">GREEN</text>
<text x="309.5" y="45.3">D36</text>
<text x="81.2" y="49.1">RN20</text>
<text x="82" y="51.7">4k7</text>
<text x="110.6" y="53">DO_01</text>
<text x="152.3" y="49.1">RN21</text>
<text x="153.1" y="51.7">4k7</text>
<text x="181.8" y="53">DO_05</text>
<text x="224.7" y="49.1">RN22</text>
<text x="225.5" y="51.7">4k7</text>
<text x="254.2" y="53">DO_09</text>
<text x="290.8" y="49.1">RN23</text>
<text x="291.5" y="51.7">4k7</text>
<text x="320.2" y="53">DO_0D</text>
<text x="79.3" y="54.4">1</text>
<text x="79.3" y="56.9">2</text>
<text x="79.3" y="59.4">3</text>
<text x="86.9" y="59.4">6</text>
<text x="86.9" y="56.9">7</text>
<text x="86.9" y="54.4">8</text>
<text x="100" y="58">D25</text>
<text x="150.4" y="54.4">1</text>
<text x="150.4" y="56.9">2</text>
<text x="150.4" y="59.4">3</text>
<text x="158" y="59.4">6</text>
<text x="158" y="56.9">7</text>
<text x="158" y="54.4">8</text>
<text x="171.1" y="58">D29</text>
<text x="222.8" y="54.4">1</text>
<text x="222.8" y="56.9">2</text>
<text x="222.8" y="59.4">3</text>
<text x="230.4" y="59.4">6</text>
<text x="230.4" y="56.9">7</text>
<text x="230.4" y="54.4">8</text>
<text x="243.5" y="58">D33</text>
<text x="288.9" y="54.4">1</text>
<text x="288.9" y="56.9">2</text>
<text x="288.9" y="59.4">3</text>
<text x="296.5" y="59.4">6</text>
<text x="296.5" y="56.9">7</text>
<text x="296.5" y="54.4">8</text>
<text x="309.5" y="58">D37</text>
<text x="79.3" y="62">4</text>
<text x="86.9" y="62">5</text>
<text x="98.7" y="60.6">GREEN</text>
<text x="110.6" y="65.7">DO_02</text>
<text x="150.4" y="62">4</text>
<text x="158" y="62">5</text>
<text x="169.9" y="60.6">GREEN</text>
<text x="181.8" y="65.7">DO_06</text>
<text x="222.8" y="62">4</text>
<text x="230.4" y="62">5</text>
<text x="242.2" y="60.6">GREEN</text>
<text x="254.2" y="65.7">DO_0A</text>
<text x="288.9" y="62">4</text>
<text x="296.5" y="62">5</text>
<text x="308.3" y="60.6">GREEN</text>
<text x="320.2" y="65.7">DO_0E</text>
<text x="100" y="70.7">D26</text>
<text x="171.1" y="70.7">D30</text>
<text x="243.5" y="70.7">D34</text>
<text x="98.7" y="73.3">GREEN</text>
<text x="169.9" y="73.3">GREEN</text>
<text x="242.2" y="73.3">GREEN</text>
<text x="110.6" y="78.4">DO_03</text>
<text x="181.8" y="78.4">DO_07</text>
<text x="254.2" y="78.4">DO_0B</text>
<text x="10.3" y="85.9">B</text>
<text x="408.2" y="85.9">B</text>
<text x="23.7" y="110.1">+3.3V</text>
<text x="59.9" y="112.6">+OCOM</text>
<text x="119" y="110.1">+3.3V</text>
<text x="155.2" y="112.6">+OCOM</text>
<text x="214.2" y="110.1">+3.3V</text>
<text x="250.4" y="112.6">+OCOM</text>
<text x="308.2" y="110.1">+3.3V</text>
<text x="344.4" y="112.6">+OCOM</text>
<text x="26.4" y="121.4" transform="rotate(-90 26.4 121.4)">8</text>
<text x="29" y="121.4" transform="rotate(-90 29 121.4)">7</text>
<text x="31.5" y="121.4" transform="rotate(-90 31.5 121.4)">6</text>
<text x="34" y="121.4" transform="rotate(-90 34 121.4)">5</text>
<text x="36.8" y="124.1">RN16</text>
<text x="50.2" y="125.3">U7A</text>
<text x="121.7" y="121.4" transform="rotate(-90 121.7 121.4)">8</text>
<text x="124.2" y="121.4" transform="rotate(-90 124.2 121.4)">7</text>
<text x="126.7" y="121.4" transform="rotate(-90 126.7 121.4)">6</text>
<text x="129.3" y="121.4" transform="rotate(-90 129.3 121.4)">5</text>
<text x="132.1" y="124.1">RN17</text>
<text x="145.4" y="125.3">U8A</text>
<text x="216.9" y="121.4" transform="rotate(-90 216.9 121.4)">8</text>
<text x="219.5" y="121.4" transform="rotate(-90 219.5 121.4)">7</text>
<text x="222" y="121.4" transform="rotate(-90 222 121.4)">6</text>
<text x="224.5" y="121.4" transform="rotate(-90 224.5 121.4)">5</text>
<text x="227.3" y="124.1">RN18</text>
<text x="240.7" y="125.3">U9A</text>
<text x="310.9" y="121.4" transform="rotate(-90 310.9 121.4)">8</text>
<text x="313.4" y="121.4" transform="rotate(-90 313.4 121.4)">7</text>
<text x="316" y="121.4" transform="rotate(-90 316 121.4)">6</text>
<text x="318.5" y="121.4" transform="rotate(-90 318.5 121.4)">5</text>
<text x="321.3" y="124.1">RN19</text>
<text x="334" y="125.3">U10A</text>
<text x="26.4" y="129" transform="rotate(-90 26.4 129)">1</text>
<text x="29" y="129" transform="rotate(-90 29 129)">2</text>
<text x="31.5" y="129" transform="rotate(-90 31.5 129)">3</text>
<text x="34" y="129" transform="rotate(-90 34 129)">4</text>
<text x="36.8" y="126.6">680</text>
<text x="45" y="130.6">1</text>
<text x="47.1" y="127.9">TLP290-4</text>
<text x="57.1" y="130.6">16</text>
<text x="67.9" y="130.4">R19</text>
<text x="99.2" y="131.8">DO_00</text>
<text x="121.7" y="129" transform="rotate(-90 121.7 129)">1</text>
<text x="124.2" y="129" transform="rotate(-90 124.2 129)">2</text>
<text x="126.7" y="129" transform="rotate(-90 126.7 129)">3</text>
<text x="129.3" y="129" transform="rotate(-90 129.3 129)">4</text>
<text x="132.1" y="126.6">680</text>
<text x="140.3" y="130.6">1</text>
<text x="142.4" y="127.9">TLP290-4</text>
<text x="152.4" y="130.6">16</text>
<text x="163.2" y="130.4">R27</text>
<text x="195.7" y="131.8">DO_04</text>
<text x="216.9" y="129" transform="rotate(-90 216.9 129)">1</text>
<text x="219.5" y="129" transform="rotate(-90 219.5 129)">2</text>
<text x="222" y="129" transform="rotate(-90 222 129)">3</text>
<text x="224.5" y="129" transform="rotate(-90 224.5 129)">4</text>
<text x="227.3" y="126.6">680</text>
<text x="235.5" y="130.6">1</text>
<text x="237.6" y="127.9">TLP290-4</text>
<text x="247.6" y="130.6">16</text>
<text x="258.4" y="130.4">R35</text>
<text x="291" y="131.8">DO_08</text>
<text x="310.9" y="129" transform="rotate(-90 310.9 129)">1</text>
<text x="313.4" y="129" transform="rotate(-90 313.4 129)">2</text>
<text x="316" y="129" transform="rotate(-90 316 129)">3</text>
<text x="318.5" y="129" transform="rotate(-90 318.5 129)">4</text>
<text x="321.3" y="126.6">680</text>
<text x="329.5" y="130.6">1</text>
<text x="331.6" y="127.9">TLP290-4</text>
<text x="341.6" y="130.6">16</text>
<text x="356.2" y="130.4">R43</text>
<text x="388.8" y="131.8">DO_0C</text>
<text x="10.3" y="135.9">C</text>
<text x="36.8" y="136.8">O_00</text>
<text x="45" y="135.6">2</text>
<text x="57.1" y="135.6">15</text>
<text x="67.9" y="132.9">470</text>
<text x="78.4" y="135.6">1</text>
<text x="83.6" y="132.8" transform="rotate(-90 83.6 132.8)">3</text>
<text x="86.4" y="135.5">Q1</text>
<text x="132.1" y="136.8">O_04</text>
<text x="140.3" y="135.6">2</text>
<text x="152.4" y="135.6">15</text>
<text x="163.2" y="132.9">470</text>
<text x="174.9" y="135.6">1</text>
<text x="180.1" y="132.8" transform="rotate(-90 180.1 132.8)">3</text>
<text x="182.9" y="135.5">Q5</text>
<text x="227.3" y="136.8">O_08</text>
<text x="235.5" y="135.6">2</text>
<text x="247.6" y="135.6">15</text>
<text x="258.4" y="132.9">470</text>
<text x="270.1" y="135.6">1</text>
<text x="275.3" y="132.8" transform="rotate(-90 275.3 132.8)">3</text>
<text x="278.1" y="135.5">Q9</text>
<text x="321.3" y="136.8">O_0C</text>
<text x="329.5" y="135.6">2</text>
<text x="341.6" y="135.6">15</text>
<text x="356.2" y="132.9">470</text>
<text x="367.9" y="135.6">1</text>
<text x="373.1" y="132.8" transform="rotate(-90 373.1 132.8)">3</text>
<text x="375.9" y="135.5">Q13</text>
<text x="408.2" y="135.9">C</text>
<text x="69.8" y="141.8">R23</text>
<text x="83.6" y="140.4" transform="rotate(-90 83.6 140.4)">2</text>
<text x="86.4" y="138">BC817</text>
<text x="166.3" y="141.8">R31</text>
<text x="180.1" y="140.4" transform="rotate(-90 180.1 140.4)">2</text>
<text x="182.9" y="138">BC817</text>
<text x="261.5" y="141.8">R39</text>
<text x="275.3" y="140.4" transform="rotate(-90 275.3 140.4)">2</text>
<text x="278.1" y="138">BC817</text>
<text x="359.3" y="141.8">R47</text>
<text x="373.1" y="140.4" transform="rotate(-90 373.1 140.4)">2</text>
<text x="375.9" y="138">BC817</text>
<text x="70" y="144.4">4k7</text>
<text x="166.5" y="144.4">4k7</text>
<text x="261.8" y="144.4">4k7</text>
<text x="359.6" y="144.4">4k7</text>
<text x="47.1" y="154.5">TLP290-4</text>
<text x="50.1" y="152">U7B</text>
<text x="142.4" y="154.5">TLP290-4</text>
<text x="145.3" y="152">U8B</text>
<text x="237.6" y="154.5">TLP290-4</text>
<text x="240.6" y="152">U9B</text>
<text x="331.6" y="154.5">TLP290-4</text>
<text x="333.9" y="152">U10B</text>
<text x="45" y="157.2">3</text>
<text x="57.1" y="157.2">14</text>
<text x="67.9" y="157.1">R20</text>
<text x="67.9" y="159.6">470</text>
<text x="83.6" y="159.5" transform="rotate(-90 83.6 159.5)">3</text>
<text x="99.2" y="158.4">DO_01</text>
<text x="140.3" y="157.2">3</text>
<text x="152.4" y="157.2">14</text>
<text x="163.2" y="157.1">R28</text>
<text x="163.2" y="159.6">470</text>
<text x="180.1" y="159.5" transform="rotate(-90 180.1 159.5)">3</text>
<text x="195.7" y="158.4">DO_05</text>
<text x="235.5" y="157.2">3</text>
<text x="247.6" y="157.2">14</text>
<text x="258.4" y="157.1">R36</text>
<text x="258.4" y="159.6">470</text>
<text x="275.3" y="159.5" transform="rotate(-90 275.3 159.5)">3</text>
<text x="291" y="158.4">DO_09</text>
<text x="329.5" y="157.2">3</text>
<text x="341.6" y="157.2">14</text>
<text x="356.2" y="157.1">R44</text>
<text x="356.2" y="159.6">470</text>
<text x="373.1" y="159.5" transform="rotate(-90 373.1 159.5)">3</text>
<text x="388.8" y="158.4">DO_0D</text>
<text x="36.8" y="163.5">O_01</text>
<text x="45" y="162.3">4</text>
<text x="57.1" y="162.3">13</text>
<text x="78.4" y="162.3">1</text>
<text x="83.6" y="167.1" transform="rotate(-90 83.6 167.1)">2</text>
<text x="86.4" y="164.7">BC817</text>
<text x="86.4" y="162.2">Q2</text>
<text x="132.1" y="163.5">O_05</text>
<text x="140.3" y="162.3">4</text>
<text x="152.4" y="162.3">13</text>
<text x="174.9" y="162.3">1</text>
<text x="180.1" y="167.1" transform="rotate(-90 180.1 167.1)">2</text>
<text x="182.9" y="164.7">BC817</text>
<text x="182.9" y="162.2">Q6</text>
<text x="227.3" y="163.5">O_09</text>
<text x="235.5" y="162.3">4</text>
<text x="247.6" y="162.3">13</text>
<text x="270.1" y="162.3">1</text>
<text x="275.3" y="167.1" transform="rotate(-90 275.3 167.1)">2</text>
<text x="278.1" y="162.2">Q10</text>
<text x="278.1" y="164.7">BC817</text>
<text x="321.3" y="163.5">O_0D</text>
<text x="329.5" y="162.3">4</text>
<text x="341.6" y="162.3">13</text>
<text x="367.9" y="162.3">1</text>
<text x="373.1" y="167.1" transform="rotate(-90 373.1 167.1)">2</text>
<text x="375.9" y="162.2">Q14</text>
<text x="375.9" y="164.7">BC817</text>
<text x="69.8" y="168.5">R24</text>
<text x="70" y="171">4k7</text>
<text x="166.3" y="168.5">R32</text>
<text x="166.5" y="171">4k7</text>
<text x="261.5" y="168.5">R40</text>
<text x="261.8" y="171">4k7</text>
<text x="359.3" y="168.5">R48</text>
<text x="359.6" y="171">4k7</text>
<text x="47.1" y="178.7">TLP290-4</text>
<text x="50.1" y="176.1">U7C</text>
<text x="142.4" y="178.7">TLP290-4</text>
<text x="145.3" y="176.1">U8C</text>
<text x="237.6" y="178.7">TLP290-4</text>
<text x="240.6" y="176.1">U9C</text>
<text x="331.6" y="178.7">TLP290-4</text>
<text x="333.9" y="176.1">U10C</text>
<text x="10.3" y="185.9">D</text>
<text x="45" y="181.4">5</text>
<text x="57.1" y="181.4">12</text>
<text x="67.9" y="181.2">R21</text>
<text x="67.9" y="183.7">470</text>
<text x="83.6" y="183.6" transform="rotate(-90 83.6 183.6)">3</text>
<text x="99.2" y="182.6">DO_02</text>
<text x="140.3" y="181.4">5</text>
<text x="152.4" y="181.4">12</text>
<text x="163.2" y="181.2">R29</text>
<text x="163.2" y="183.7">470</text>
<text x="180.1" y="183.6" transform="rotate(-90 180.1 183.6)">3</text>
<text x="195.7" y="182.6">DO_06</text>
<text x="235.5" y="181.4">5</text>
<text x="247.6" y="181.4">12</text>
<text x="258.4" y="181.2">R37</text>
<text x="258.4" y="183.7">470</text>
<text x="275.3" y="183.6" transform="rotate(-90 275.3 183.6)">3</text>
<text x="291" y="182.6">DO_0A</text>
<text x="329.5" y="181.4">5</text>
<text x="341.6" y="181.4">12</text>
<text x="356.2" y="181.2">R45</text>
<text x="356.2" y="183.7">470</text>
<text x="373.1" y="183.6" transform="rotate(-90 373.1 183.6)">3</text>
<text x="388.8" y="182.6">DO_0E</text>
<text x="408.2" y="185.9">D</text>
<text x="36.8" y="187.6">O_02</text>
<text x="45" y="186.4">6</text>
<text x="57.1" y="186.4">11</text>
<text x="78.4" y="186.4">1</text>
<text x="83.6" y="191.2" transform="rotate(-90 83.6 191.2)">2</text>
<text x="86.4" y="188.8">BC817</text>
<text x="86.4" y="186.3">Q3</text>
<text x="132.1" y="187.6">O_06</text>
<text x="140.3" y="186.4">6</text>
<text x="152.4" y="186.4">11</text>
<text x="174.9" y="186.4">1</text>
<text x="180.1" y="191.2" transform="rotate(-90 180.1 191.2)">2</text>
<text x="182.9" y="188.8">BC817</text>
<text x="182.9" y="186.3">Q7</text>
<text x="227.5" y="187.6">O_0A</text>
<text x="235.5" y="186.4">6</text>
<text x="247.6" y="186.4">11</text>
<text x="270.1" y="186.4">1</text>
<text x="275.3" y="191.2" transform="rotate(-90 275.3 191.2)">2</text>
<text x="278.1" y="186.3">Q11</text>
<text x="278.1" y="188.8">BC817</text>
<text x="321.4" y="187.6">O_0E</text>
<text x="329.5" y="186.4">6</text>
<text x="341.6" y="186.4">11</text>
<text x="367.9" y="186.4">1</text>
<text x="373.1" y="191.2" transform="rotate(-90 373.1 191.2)">2</text>
<text x="375.9" y="186.3">Q15</text>
<text x="375.9" y="188.8">BC817</text>
<text x="69.8" y="192.6">R25</text>
<text x="70" y="195.2">4k7</text>
<text x="166.3" y="192.6">R33</text>
<text x="166.5" y="195.2">4k7</text>
<text x="261.5" y="192.6">R41</text>
<text x="261.8" y="195.2">4k7</text>
<text x="359.3" y="192.6">R49</text>
<text x="359.6" y="195.2">4k7</text>
<text x="50.1" y="201.5">U7D</text>
<text x="145.3" y="201.5">U8D</text>
<text x="240.6" y="201.5">U9D</text>
<text x="45" y="206.8">7</text>
<text x="47.1" y="204.1">TLP290-4</text>
<text x="57.1" y="206.8">10</text>
<text x="67.9" y="206.6">R22</text>
<text x="67.9" y="209.1">470</text>
<text x="83.6" y="209" transform="rotate(-90 83.6 209)">3</text>
<text x="99.2" y="208">DO_03</text>
<text x="140.3" y="206.8">7</text>
<text x="142.4" y="204.1">TLP290-4</text>
<text x="152.4" y="206.8">10</text>
<text x="163.2" y="206.6">R30</text>
<text x="163.2" y="209.1">470</text>
<text x="180.1" y="209" transform="rotate(-90 180.1 209)">3</text>
<text x="195.7" y="208">DO_07</text>
<text x="235.5" y="206.8">7</text>
<text x="237.6" y="204.1">TLP290-4</text>
<text x="247.6" y="206.8">10</text>
<text x="258.4" y="206.6">R38</text>
<text x="258.4" y="209.1">470</text>
<text x="275.3" y="209" transform="rotate(-90 275.3 209)">3</text>
<text x="291" y="208">DO_0B</text>
<text x="380" y="209.1">-OCOM</text>
<text x="36.8" y="213">O_03</text>
<text x="45" y="211.8">8</text>
<text x="57.7" y="211.8">9</text>
<text x="78.4" y="211.8">1</text>
<text x="86.4" y="214.2">BC817</text>
<text x="86.4" y="211.7">Q4</text>
<text x="132.1" y="213">O_07</text>
<text x="140.3" y="211.8">8</text>
<text x="153" y="211.8">9</text>
<text x="174.9" y="211.8">1</text>
<text x="182.9" y="214.2">BC817</text>
<text x="182.9" y="211.7">Q8</text>
<text x="227.3" y="213">O_0B</text>
<text x="235.5" y="211.8">8</text>
<text x="248.2" y="211.8">9</text>
<text x="270.1" y="211.8">1</text>
<text x="278.1" y="211.7">Q12</text>
<text x="278.1" y="214.2">BC817</text>
<text x="69.8" y="218">R26</text>
<text x="70" y="220.6">4k7</text>
<text x="83.6" y="216.6" transform="rotate(-90 83.6 216.6)">2</text>
<text x="166.3" y="218">R34</text>
<text x="166.5" y="220.6">4k7</text>
<text x="180.1" y="216.6" transform="rotate(-90 180.1 216.6)">2</text>
<text x="261.5" y="218">R42</text>
<text x="261.8" y="220.6">4k7</text>
<text x="275.3" y="216.6" transform="rotate(-90 275.3 216.6)">2</text>
<text x="27.6" y="227.3" transform="rotate(-90 27.6 227.3)">O_00</text>
<text x="32.7" y="227.3" transform="rotate(-90 32.7 227.3)">O_02</text>
<text x="122.9" y="227.3" transform="rotate(-90 122.9 227.3)">O_04</text>
<text x="128" y="227.3" transform="rotate(-90 128 227.3)">O_06</text>
<text x="218.1" y="227.3" transform="rotate(-90 218.1 227.3)">O_08</text>
<text x="223.2" y="227.2" transform="rotate(-90 223.2 227.2)">O_0A</text>
<text x="312.1" y="227.4" transform="rotate(-90 312.1 227.4)">O_0C</text>
<text x="317.2" y="227.3" transform="rotate(-90 317.2 227.3)">O_0E</text>
<text x="10.3" y="235.9">E</text>
<text x="30.2" y="236.2" transform="rotate(-90 30.2 236.2)">O_01</text>
<text x="35.2" y="236.2" transform="rotate(-90 35.2 236.2)">O_03</text>
<text x="90.4" y="235.8">-OCOM</text>
<text x="125.4" y="236.2" transform="rotate(-90 125.4 236.2)">O_05</text>
<text x="130.5" y="236.2" transform="rotate(-90 130.5 236.2)">O_07</text>
<text x="186.9" y="234.5">-OCOM</text>
<text x="220.7" y="236.2" transform="rotate(-90 220.7 236.2)">O_09</text>
<text x="225.7" y="236.3" transform="rotate(-90 225.7 236.3)">O_0B</text>
<text x="282.2" y="234.5">-OCOM</text>
<text x="314.6" y="236.3" transform="rotate(-90 314.6 236.3)">O_0D</text>
<text x="408.3" y="235.9">E</text>
<text x="10.3" y="285.9">F</text>
<text x="35" y="286.9">1</text>
<text x="85" y="286.9">2</text>
<text x="135" y="286.9">3</text>
<text x="185" y="286.9">4</text>
<text x="235" y="286.9">5</text>
<text x="285" y="286.9">6</text>
<text x="335" y="286.9">7</text>
<text x="385" y="286.9">8</text>
<text x="408.3" y="285.9">F</text>
</g>
</svg>
